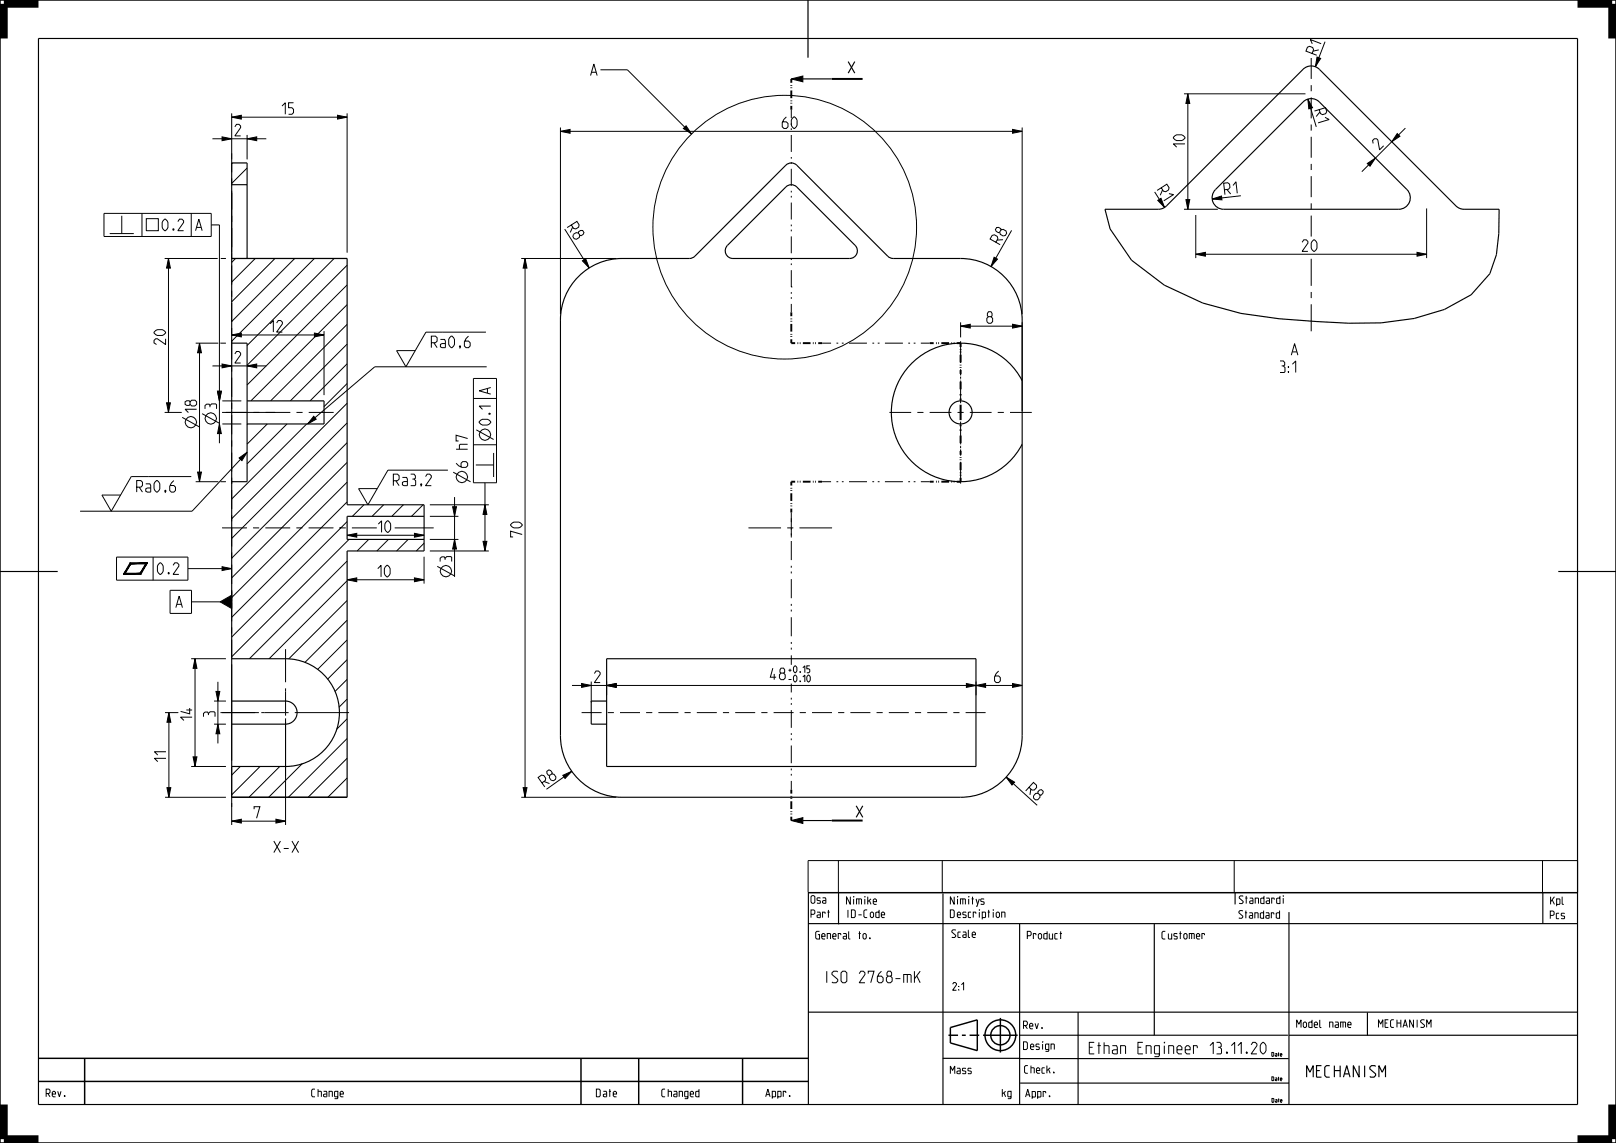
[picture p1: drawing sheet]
<svg xmlns="http://www.w3.org/2000/svg" width="420mm" height="297mm" viewBox="0 0 420 297" stroke-linecap="round" stroke-linejoin="round" font-family="sans-serif">
<g fill="#000">
<path d="M342.3 14.8l.9 .4-1.3 2.1zM60.2 30.4l2.5-.5v1zM57.7 35.6l2.5 .5-2.5 .5zM64.2 36.1l2.5-.5v1zM87.7 29.9l2.5 .5-2.5 .5zM145.7 34.1l2.5-.5v1zM205.7 20.5l3-.7v1.5zM263.2 33.6l2.5 .5-2.5 .5zM308.7 24.4l.5 2.5h-1zM339.9 25.7l1.2 2.3-.9 .3zM363.1 34.7l.7 .7-2.1 1.4zM308.2 51.9h1l-.5 2.5z"/>
<path d="M315 51.7l2.5-.8 .1 1zM355.4 42.5l2.1-1.4-1.4 2.1zM43.8 67.2l.5 2.5h-1zM136.5 67.2l.5 2.5h-1zM151.4 67.8l.8-.6 .9 2.4zM258.4 66.8l.8 .5-1.6 2zM310.8 66.1l2.5-.5v1zM368.3 65.6l2.5 .5-2.5 .5zM51.9 89.2l.5 2.5h-1zM57.7 94.6l2.5 .5-2.5 .5zM60.2 87l2.5-.5v1zM64.2 95.1l2.5-.5v1z"/>
<path d="M81.7 86.5l2.5 .5-2.5 .5zM249.7 84.8l2.5-.5v1zM263.2 84.3l2.5 .5-2.5 .5zM43.3 104.7h1l-.5 2.5zM57 110.2l.5 2.5h-1zM56.5 101.7h1l-.5 2.5zM51.4 122.7h1l-.5 2.5zM90.2 139.1l2.5-.5v1zM107.7 138.6l2.5 .5-2.5 .5zM117.6 131.7h1l-.5 2.5zM126 131.2l.5 2.5h-1zM34 146.5l-1.4 2.4-.5 .4z"/>
<path d="M33.8 146.2l.2 .3-1.9 2.8zM37.8 146.5l.5-.3-1.9 2.7zM38.3 146.2l-1.7 3.1-.2-.4zM57.7 147.3l2.5 .5-2.5 .5zM57.2 156.4l3-1.7v3.4zM90.2 150.7l2.5-.5v1zM107.7 150.2l2.5 .5-2.5 .5zM118.1 140.2l.5 2.5h-1zM125.5 140.7h1l-.5 2.5zM50.7 171.2l.5 2.5h-1zM151.2 177.6l2.5 .5-2.5 .5zM157.7 178.1l2.5-.5v1z"/>
<path d="M251.2 177.6l2.5 .5-2.5 .5zM253.7 178.1l2.5-.5v1zM263.2 177.6l2.5 .5-2.5 .5zM43.9 185.2l.5 2.5h-1zM50.2 196.7h1l-.5 2.5zM56.1 179.7h1l-.5 2.5zM56.6 188.2l.5 2.5h-1zM43.4 204.7h1l-.5 2.5zM60.2 213.4l2.5-.5v1zM71.7 212.9l2.5 .5-2.5 .5zM136 204.7h1l-.5 2.5zM146.3 201.5l2.3-1.1-1.7 1.9z"/>
<path d="M205.7 213.2l3-.7v1.5zM261.5 201.9l2.2 1.3-.7 .8z"/>
</g>
<g fill="none" stroke="#000" stroke-width=".26">
<path d="M342.3 14.8l.9 .4-1.3 2.1zM344.4 10.8l-2.5 6.5M55.2 36.1h14M57.7 35.6l2.5 .5-2.5 .5zM60.2 30.4l2.5-.5v1zM60.2 29.4v12M60.2 30.4h30M64.2 36.1l2.5-.5v1zM64.2 35.1v6.3M87.7 29.9l2.5 .5-2.5 .5zM90.2 29.4v36.3M145.7 34.1l2.5-.5v1z"/>
<path d="M145.7 33.1v48.6M145.7 34.1h120M205.7 20.5l3-.7v1.5zM205.7 28.5v2.2M205.7 32v.5M205.7 33.3v.5M205.7 35.1v4.4M263.2 33.6l2.5 .5-2.5 .5zM265.7 33.1v48.6M307.7 24.4h31.6M308.7 24.4l.5 2.5h-1zM308.7 24.4v30"/>
<path d="M339.9 25.7l1.2 2.3-.9 .3zM339.9 25.7l2.2 7.3M363.1 34.7l.7 .7-2.1 1.4zM365.3 33.3l-11.4 11.3M27 55.4h27.9v6h-27.9zM31.6 56.1v4.6M36.9 55.4v6M38 56.8h3.1v3.1h-3.1zM49.7 55.4v6M54.9 58.4h2.1v56.8M60.2 50.1v15.6M60.4 42.3l-.2 .2"/>
<path d="M64.2 43.7l-4 4M146.8 59.5l6.3 10.1M205.7 40.8v.4M205.7 42.1v.5M205.7 43.9v4.4M205.7 49.6v.4M205.7 50.9v.4M205.7 52.6v4.4M205.7 58.3v.5M205.7 59.7v.4M262.9 59.9l-5.3 9.4M307.7 54.4h8.8"/>
<path d="M308.2 51.9h1l-.5 2.5zM310.8 55.9v11.2M315 51.7l2.5-.8 .1 1zM322.5 50.9l-7.5 .8M355.4 42.5l2.1-1.4-1.4 2.1zM370.8 54.2v12.9M28.5 60.7h6.3M42.8 67.2h13.8M43.8 67.2l.5 2.5h-1zM43.8 67.2v40M57.4 67.2h1.3M61.2 67.2l-1 1"/>
<path d="M66.3 67.2l-6.1 6.1M71.5 67.2l-11.3 11.2M76.6 67.2l-16.4 16.3M81.7 67.2l-21.5 21.5M86.8 67.2l-22.6 22.6M90.2 68.9l-26 26M90.2 74l-26 26M90.2 79.2l-25 25M135.5 67.2h24.7M136.5 67.2l.5 2.5h-1zM136.5 67.2v140M151.4 67.8l.8-.6 .9 2.4z"/>
<path d="M205.7 74.6h.1M205.7 61.4v4.4M205.7 67.1v.5M205.7 68.4v.5M205.7 70.2v4.4M205.7 75.9v.4M205.7 77.2v.5M205.7 79v2.2M258.4 66.8l.8 .5-1.6 2zM310.8 66.1l2.5-.5v1zM310.8 66.1h60M368.3 65.6l2.5 .5-2.5 .5z"/>
<path d="M50.9 89.2h5.8M51.9 89.2l.5 2.5h-1zM51.9 89.2v36M55.2 95.1h14M57.3 89.2h1.4M57.7 94.6l2.5 .5-2.5 .5zM60.2 87l2.5-.5v1zM60.2 87h24M64.2 95.1l2.5-.5v1zM81.7 86.5l2.5 .5-2.5 .5zM84.2 86v16.7M90.2 84.3l-19.9 19.9"/>
<path d="M90.2 89.4l-14.7 14.8M90.2 94.5l-9.6 9.7M90.2 99.7l-6 6M123 98.3h6v27.1h-6zM213.7 89.2h2.3M217.4 89.2h.5M218.8 89.2h.5M220.7 89.2h4.6M226.7 89.2h.5M228.1 89.2h.5M230 89.2h4.7M236.1 89.2h.4"/>
<path d="M237.5 89.2h.4M239.3 89.2h2.4M249.7 84.8l2.5-.5v1zM249.7 83.8v3.9M249.7 97.2v.2M249.7 97.6h.1M249.7 97.7v.1M249.7 97.9v.5M249.7 98.6h.1M249.7 98.7v.1M249.7 98.9v.3M249.7 84.8h16"/>
<path d="M263.2 84.3l2.5 .5-2.5 .5zM265.7 83.8v23M42.8 107.2h4.4M43.3 104.7h1l-.5 2.5zM47.4 108.5l4.5 2.5M52.5 107.5l4.5 2.5M56.5 101.7h1l-.5 2.5zM57 110.2l.5 2.5h-1zM57.8 110.2h4.9M57.8 104.2h4.9M58.7 107.2h12.8M64.3 110.2l-.1 .1"/>
<path d="M69.5 110.2l-5.3 5.2M74.6 110.2l-10.4 10.3M79.7 110.2l-19.5 19.5M90.2 104.8l-30 30M90.2 109.9l-30 30M90.2 115l-30 30M123 115.6h6M123 103.5h6M123.8 111.7l4.5 2.5M128.3 117.7v6.2M249.7 115.2v.2M249.7 115.6h.1"/>
<path d="M249.7 115.7v.1M249.7 115.9v.5M249.7 116.6h.1M249.7 116.7v.1M249.7 116.9v.3M50.9 125.2h5.9M51.4 122.7h1l-.5 2.5zM57.3 125.2h1.4M90.2 139.1l2.5-.5v1zM90.2 120.2l-30 30M90.2 125.3l-30 30M90.2 130.4l-30 30"/>
<path d="M90.2 135.5l-30 30M90.2 139.1h20M94.6 131.2l-3 3M99.7 131.2l-3 3M104.8 131.2l-3 3M107.7 138.6l2.5 .5-2.5 .5zM110 131.2l-3 3M111.7 134.2h7.4M111.7 131.2h15.3M117.6 131.7h1l-.5 2.5zM117.8 122.7l4.5 2.5M118.1 129.2v20.7"/>
<path d="M123.7 120.8h4.6M126 131.2l.5 2.5h-1zM126 125.4v17.8M205.7 133.2v2.4M205.7 137.1v.5M205.7 138.6v.5M213.7 125.2h2.3M217.4 125.2h.5M218.8 125.2h.5M220.7 125.2h4.6M226.7 125.2h.5M228.1 125.2h.5"/>
<path d="M230 125.2h4.7M236.1 125.2h.4M237.5 125.2h.4M239.3 125.2h2.4M30.3 144.8h18.5v6h-18.5zM32.1 149.3l.5-.4h3.8zM32.1 149.3l4.3-.4 .2 .4zM33.8 146.2h4.5l-4.3 .3zM33.8 146.2l.2 .3-1.9 2.8zM34 146.5l-1.4 2.4-.5 .4zM34 146.5l4.3-.3-.5 .3zM37.8 146.5l.5-.3-1.9 2.7z"/>
<path d="M38.3 146.2l-1.7 3.1-.2-.4zM39.8 144.8v6M44.2 153.4h5.6v6h-5.6zM48.8 147.8h11.4M49.8 156.4h7.4M57.2 156.4l3-1.7v3.4zM57.7 147.3l2.5 .5-2.5 .5zM60.2 153.6v2.8M90.2 150.7l2.5-.5v1zM90.2 145.8l-25.4 25.4M90.2 150.9l-20.2 20.3M90.2 156l-15.2 15.2"/>
<path d="M90.2 150.7h20M90.7 140.2l-30.5 30.5M95.8 140.2l-3 3M101 140.2l-3 3M106.1 140.2l-3 3M107.7 150.2l2.5 .5-2.5 .5zM110.2 141.2l-2 2M110.2 144.7v7M111.7 143.2h15.3M111.7 140.2h7.4M113.6 147.2l4.5 2.5M118.1 140.2l.5 2.5h-1z"/>
<path d="M125.5 140.7h1l-.5 2.5zM205.7 140.6v4.9M205.7 147v.5M205.7 148.5v.5M205.7 150.5v4.9M205.7 156.9v.5M205.7 158.4v.5M49.7 171.2h9M50.7 171.2l.5 2.5h-1zM50.7 171.2v28M56.1 179.7h1l-.5 2.5zM56.6 177.2v16"/>
<path d="M60.2 172.7v25M90.2 161.2l-11 10.9M90.2 166.3l-7.7 7.7M90.2 171.4l-5.1 5.1M90.2 176.5l-3.1 3.2M148.7 178.1h117M151.2 177.6l2.5 .5-2.5 .5zM153.7 177.1v5.4M157.7 178.1l2.5-.5v1zM157.7 177.1v3.6M205.7 160.4v4.9M205.7 166.8v.5"/>
<path d="M205.7 168.3v.5M205.7 170.3v2.5M205.7 177.6v2.3M251.2 177.6l2.5 .5-2.5 .5zM253.7 178.1l2.5-.5v1zM253.7 177.1v3.6M263.2 177.6l2.5 .5-2.5 .5zM42.9 185.2h3.4M43.9 185.2l.5 2.5h-1zM43.9 185.2v22M49.7 199.2h9M50.2 196.7h1l-.5 2.5z"/>
<path d="M55.6 188.2h3.1M55.6 182.2h3.1M56.6 188.2l.5 2.5h-1zM57.3 185.2h10M62.5 199.2l-2.3 2.2M67.6 199.2l-7.4 7.3M72.7 199.2l-8 8M74.2 186.7v27.7M78.6 198.4l-8.8 8.8M90.2 181.7l-2.1 2.1M90.2 186.8l-2.8 2.7M90.2 191.9l-15.2 15.3"/>
<path d="M90.2 197l-10.1 10.2M205.7 181.3v.5M205.7 182.7v.4M205.7 184.5v4.6M205.7 190.5v.5M205.7 191.9v.4M205.7 193.7v4.6M205.7 199.7v.5M42.9 207.2h15.8M43.4 204.7h1l-.5 2.5zM60.2 213.4l2.5-.5v1zM60.2 208.7v5.7"/>
<path d="M60.2 213.4h14M71.7 212.9l2.5 .5-2.5 .5zM90.2 202.2l-5 5M135.5 207.2h24.7M136 204.7h1l-.5 2.5zM146.3 201.5l2.3-1.1-1.7 1.9zM148.6 200.4l-6.6 4.7M205.7 213.2l3-.7v1.5zM205.7 201.1v.4M205.7 202.9v2.3M261.5 201.9l2.2 1.3-.7 .8zM261.5 201.9l8.1 7.4"/>
<path d="M210 223.6h200v8.3h-200zM217.9 223.6v8.3M244.9 223.6v8.3M320.8 223.6v8.3M400.9 223.6v8.3"/>
<circle cx="204" cy="59" r="34.3"/>
<circle cx="49.6" cy="109.7" r="1.47"/>
<circle cx="54.8" cy="108.8" r="1.47"/>
<circle cx="126" cy="113" r="1.47"/>
<circle cx="120" cy="124" r="1.47"/>
<circle cx="115.9" cy="148.4" r="1.47"/>
</g>
<g fill="none" stroke="#000" stroke-width=".3">
<path d="M10 10h400v277h-400zM210 0v15M220.4 16l1.8 3M222.2 16l-1.8 3M208.7 20.5h7.5M338.7 26.5a3 3 0 0 1 4.2 0l22.8 22.8a3 3 0 0 1 .6 3.2 3 3 0 0 1-2.8 1.9h-45.5a3 3 0 0 1-2.7-1.9 3 3 0 0 1 .6-3.2zM60.2 48.6v-6.3h4v6.3M60.2 48h4M303.2 53.5l35.5-35.5a3 3 0 0 1 4.2 0l35.9 35.8 .8 .4 .9 .2h9.1l-.1 6.3-.6 5.5-1.7 4.9-4.9 5.5-6.9 3.8-7.8 2.4-8.7 1.1a211.3 211.3 0 0 1-36.4-2.5l-9.9-2.7-10-4.6-8.5-6.5-5.6-8.1-1.3-5.1h13.9M60.2 67.2h30v64h20v12h-20v64h-30v-8h14a14 14 0 0 0 14-14 14 14 0 0 0-14-14h-14zM60.2 89.2h4v36h-4M64.2 104.2h20v6h-20"/>
<path d="M110.2 134.2h-20v6h20M0 148.5h15M405 148.5h15M208.7 213.2h7.5M222.5 209.4l1.7 3M224.2 209.4l-1.7 3M210 232h200M210.1 232.1v54.9M217.9 232v8.2M245.1 232.1v54.8M321 232v3M335 237v50"/>
<path d="M401 232v8M210 240h200M265 240v47M300 240v29M210 263h200M245 275h20M264.8 269h69.9M265 275.1h69.9M280.2 263v24M335 269h75M355.4 263.1v6M265.1 281.4h69.9"/>
</g>
<g fill="none" stroke="#000" stroke-width=".51">
<path d="M205.7 20.5v1M205.7 22.1v.2M205.7 22.7v.2M205.7 23.5v2M205.7 26.1v.2M205.7 26.7v.2M205.7 27.5v1M216.2 20.5h8M205.7 81.2v1M205.7 82.8v.2M205.7 83.4v.2M205.7 84.2v2"/>
<path d="M205.7 86.8v.2M205.7 87.4v.2M205.7 88.2v1h1M207.3 89.2h.2M207.9 89.2h.2M208.7 89.2h2M211.3 89.2h.2M211.9 89.2h.2M212.7 89.2h1M241.7 89.2h1M243.3 89.2h.2M243.9 89.2h.2"/>
<path d="M244.7 89.2h2M247.3 89.2h.2M247.9 89.2h.2M248.7 89.2h1v1M249.7 90.8v.2M249.7 91.4v.2M249.7 92.2v2M249.7 94.8v.2M249.7 95.4v.2M249.7 96.2v1M249.7 99.2v2M249.7 102.4v.4"/>
<path d="M249.7 103.6v.4M249.7 105.2v4M249.7 110.4v.4M249.7 111.6v.4M249.7 113.2v2M249.7 117.2v1M249.7 118.8v.2M249.7 119.4v.2M205.7 126.8v.2M205.7 127.4v.2M205.7 128.2v2M205.7 130.8v.2"/>
<path d="M205.7 131.4v.2M205.7 132.2v1M206.7 125.2h-1v1M207.3 125.2h.2M207.9 125.2h.2M208.7 125.2h2M211.3 125.2h.2M211.9 125.2h.2M212.7 125.2h1M241.7 125.2h1M243.3 125.2h.2M243.9 125.2h.2"/>
<path d="M244.7 125.2h2M247.3 125.2h.2M247.9 125.2h.2M249.7 124.2v1h-1M249.7 120.2v2M249.7 122.8v.2M249.7 123.4v.2M205.7 205.2v1M205.7 206.8v.2M205.7 207.4v.2M205.7 208.2v2M205.7 210.8v.2"/>
<path d="M205.7 211.4v.2M205.7 212.2v1M216.2 213.2h8"/>
</g>
<path d="M32.1 149.1h4.5M33.8 146.4h4.5" fill="none" stroke="#000" stroke-width=".31"/>
<g fill="none" stroke="#000" stroke-width=".38">
<path d="M0 0h420v297h-420zM10 275h200M22 275v12M151 275v12M166 275v12M193 275v12M246.5 269h2.5M247 267l7-2v8l-7-2zM250 269h1M252 269h2.5M255.5 269h9M260 264.5v9"/>
<path d="M10 281h200"/>
<circle cx="260" cy="269" r="4"/>
<circle cx="260" cy="269" r="2.5"/>
</g>
<path d="M10 1h-9v9M410 1h9v9M1 287v9h9M419 287v9h-9" fill="none" stroke="#000" stroke-width="2" stroke-linecap="butt"/>
<!-- layer: AXIS -->
<g fill="none" stroke="#000" stroke-width=".3">
<path d="M236.5 94.9a18 18 0 0 1 29.2 4v16.5a18 18 0 0 1-26.4 6.5 18 18 0 0 1-2.8-27zM60.2 171.2v28M157.7 171.2h96v28h-96zM60.2 182.2h14a3 3 0 0 1 3 3 3 3 0 0 1-3 3h-14M157.7 182.2h-4v6h4"/>
<circle cx="249.7" cy="107.2" r="3"/>
</g>
<g fill="none" stroke="#000" stroke-width=".26">
<path d="M340.8 15.1v5.4M60.2 39.8v5M340.8 22.1v1.6M340.8 25.3v5.5M340.8 32.4v1.5M340.8 35.5v5.5M60.2 46.4v1.6M60.2 49.6v4.9M60.2 56.1v1.6M60.2 59.3v4.9M340.8 42.6v1.6M340.8 45.8v5.4"/>
<path d="M340.8 52.8v1.6M340.8 56v5.5M60.2 65.8v1.6M60.2 69v4.9M60.2 75.5v1.6M60.2 78.7v5M340.8 67.2v7.1M340.8 75.9v1.6M340.8 79.1v7M60.2 85.3v1.5M60.2 88.4v5M60.2 95v1.6"/>
<path d="M60.2 98.2v4.9M249.7 88.7v5.6M249.7 95.9v1.6M249.7 99.1v5.7M57.7 107.2h6.5M60.2 104.7v1.6M60.2 107.9v4.9M60.2 114.4v1.6M60.2 117.6v5M65.8 107.2h1.6M69 107.2h6.5M77.1 107.2h1.5"/>
<path d="M80.2 107.2h6.5M231.2 107.2h5.6M238.4 107.2h1.6M241.6 107.2h5.7M248.9 107.2h1.6M249.7 106.4v1.6M249.7 109.6v5.6M249.7 116.8v1.6M252.1 107.2h5.6M259.3 107.2h1.6M262.5 107.2h5.7M57.7 137.2h6.5"/>
<path d="M60.2 124.1v1.6M60.2 127.3v5M60.2 133.9v1.6M60.2 137.1v4.9M65.8 137.2h1.6M69 137.2h6.4M77 137.2h1.6M80.2 137.2h6.5M88.3 137.2h.1M88.3 137.2h1.6M91.5 137.2h6.4M102.6 137.2h10.1"/>
<path d="M194.5 137.2h8.5M204.6 137.2h1.6M205.7 134.7v5M207.8 137.2h8.5M249.7 120v5.7M60.2 143.6v1.6M60.2 146.8v4.9M60.2 153.3v1.6M60.2 156.5v4.9M60.2 163v1.6M60.2 166.2v5M74.2 168.7v8.6"/>
<path d="M74.2 178.9v7.1M57.7 185.2h8.6M60.2 199.2v10.5M67.9 185.2h7.1M74.2 187.6v14.1M76.6 185.2h14.1M151.2 185.2h5.2M157.9 185.2h1.6M161.1 185.2h5.2M167.9 185.2h1.6M171.1 185.2h5.2M177.9 185.2h1.6"/>
<path d="M181.1 185.2h5.2M187.9 185.2h1.6M191.1 185.2h5.2M197.9 185.2h1.6M201.1 185.2h5.2M207.9 185.2h1.5M211 185.2h5.2M217.8 185.2h1.6M221 185.2h5.2M227.8 185.2h1.6M231 185.2h5.2M237.8 185.2h1.6"/>
<path d="M241 185.2h5.2M247.8 185.2h1.6M251 185.2h5.2"/>
</g>
<!-- layer: EDGE_FEAT -->
<path d="M60.2 48.6v18.6h30M64.2 48.6v18.6M204.2 48.6a2 2 0 0 1 2.9 0l15.1 15.2a2 2 0 0 1 .5 2.1 2 2 0 0 1-1.9 1.3h-30.3a2 2 0 0 1-1.9-1.3 2 2 0 0 1 .5-2.1zM265.7 98.9v-15.7a16 16 0 0 0-16-16h-17.6l-1.1-.4-23.9-23.9a2 2 0 0 0-2.9 0l-23.9 23.9-1.1 .4h-17.5a16 16 0 0 0-16 16v108a16 16 0 0 0 16 16h88a16 16 0 0 0 16-16v-75.8M60.2 207.2h30" fill="none" stroke="#000" stroke-width=".3"/>
<!-- layer: NOTE -->
<path d="M177.6 33.4l.7-.7 1.4 2.1z" fill="#000"/>
<path d="M156.1 18.1h7l16.6 16.7M177.6 33.4l.7-.7 1.4 2.1z" fill="none" stroke="#000" stroke-width=".26"/>
<!-- layer: SYMBOL -->
<path d="M126.3 86.3h-15.6l-5.2 9-2.4-4.2h4.8M126.5 95.3h-29.1l-17.4 14.9M62.1 119l2.1-1.5-1.3 2.2zM64.2 117.5l-14.3 15.3h-29.1M81.5 108.2l.7 .7-2.2 1.3zM49.7 123.8h-15.6l-5.2 9-2.4-4.2h4.8M116.4 122.2h-15.6l-5.2 9-2.4-4.2h4.8" fill="none" stroke="#000" stroke-width=".26"/>
<path d="M62.1 119l2.1-1.5-1.3 2.2zM81.5 108.2l.7 .7-2.2 1.3z" fill="#000"/>
<g font-size="3.9">
<text x="342.2" y="14.4" transform="rotate(-69 342.2 14.4)">R1</text>
<text x="153.5" y="19.6">A</text>
<text x="73.3" y="29.7">15</text>
<text x="341.6" y="28.9" transform="rotate(73 341.6 28.9)">R1</text>
<text x="61" y="35.3">2</text>
<text x="203.3" y="33.4">60</text>
<text x="308" y="38.2" transform="rotate(-90 308 38.2)">10</text>
<text x="358.6" y="38.9" transform="rotate(-45 358.6 38.9)">2</text>
<text x="300.7" y="49.5" transform="rotate(57 300.7 49.5)">R1</text>
<text x="318.4" y="50.6" transform="rotate(-7 318.4 50.6)">R1</text>
<text x="40.4" y="59.9">0.2</text>
<text x="50.8" y="59.9">A</text>
<text x="147.4" y="59.1" transform="rotate(58 147.4 59.1)">R8</text>
<text x="259.9" y="63.6" transform="rotate(-60 259.9 63.6)">R8</text>
<text x="338.4" y="65.3">20</text>
<text x="43" y="89.5" transform="rotate(-90 43 89.5)">20</text>
<text x="70.2" y="86.3">12</text>
<text x="256.5" y="84">8</text>
<text x="61" y="94.3">2</text>
<text x="111.5" y="90.3">Ra0,6</text>
<text x="335.8" y="92.3">A</text>
<text x="330.6" y="96.8">3:1</text>
<text x="51.1" y="107.2" transform="rotate(-90 51.1 107.2)">18</text>
<text x="56.3" y="106.2" transform="rotate(-90 56.3 106.2)">3</text>
<text x="127.5" y="102.4" transform="rotate(-90 127.5 102.4)">A</text>
<text x="127.5" y="110.4" transform="rotate(-90 127.5 110.4)">0.1</text>
<text x="121.5" y="121.4" transform="rotate(-90 121.5 121.4)">6 h7</text>
<text x="35" y="127.9">Ra0,6</text>
<text x="101.7" y="126.2">Ra3,2</text>
<text x="98.3" y="138.3">10</text>
<text x="135.7" y="139.5" transform="rotate(-90 135.7 139.5)">70</text>
<text x="40.9" y="149.3">0.2</text>
<text x="98.2" y="149.9">10</text>
<text x="117.4" y="145.9" transform="rotate(-90 117.4 145.9)">3</text>
<text x="45.7" y="157.9">A</text>
<text x="154.5" y="177.4">2</text>
<text x="200.2" y="176.6">48</text>
<text x="258.5" y="177.4">6</text>
<text x="49.9" y="187.2" transform="rotate(-90 49.9 187.2)">14</text>
<text x="55.9" y="186.2" transform="rotate(-90 55.9 186.2)">3</text>
<text x="43.1" y="197.9" transform="rotate(-90 43.1 197.9)">11</text>
<text x="141.6" y="204.5" transform="rotate(-35 141.6 204.5)">R8</text>
<text x="266.6" y="205.5" transform="rotate(42 266.6 205.5)">R8</text>
<text x="66" y="212.6">7</text>
<text x="71.4" y="221.5">X-X</text>
<text x="213.7" y="255.4">ISO 2768-mK</text>
<text x="282.5" y="273.8">Ethan Engineer 13.11.20</text>
<text x="339" y="279.9">MECHANISM</text>
</g>
<g font-size="2.6">
<text x="210.8" y="234.7">Osa</text>
<text x="210.8" y="238.4">Part</text>
<text x="220" y="238.4">ID-Code</text>
<text x="220" y="235">Nimike</text>
<text x="247" y="235">Nimitys</text>
<text x="247" y="238.4">Description</text>
<text x="322" y="238.6">Standard</text>
<text x="322.1" y="234.8">Standardi</text>
<text x="402.9" y="238.7">Pcs</text>
<text x="403" y="235">Kpl</text>
<text x="212" y="244">General to.</text>
<text x="247.4" y="243.6">Scale</text>
<text x="267" y="244">Product</text>
<text x="302" y="244">Customer</text>
<text x="247.6" y="257.3">2:1</text>
<text x="266" y="267.3">Rev.</text>
<text x="337" y="267">Model name</text>
<text x="358.3" y="267">MECHANISM</text>
<text x="266" y="272.7">Design</text>
<text x="247" y="279">Mass</text>
<text x="266.3" y="278.9">Check.</text>
<text x="12" y="285">Rev.</text>
<text x="81" y="285">Change</text>
<text x="155" y="285">Date</text>
<text x="172" y="285">Changed</text>
<text x="199" y="285">Appr.</text>
<text x="260.5" y="285">kg</text>
<text x="266.5" y="285.1">Appr.</text>
</g>
<g font-size="2.3">
<text x="204.9" y="174.8">+0.15</text>
<text x="204.9" y="177.2">-0.10</text>
</g>
<g font-size="1.3">
<text x="330.6" y="274.5">Date</text>
<text x="330.6" y="280.8">Date</text>
<text x="330.6" y="286.4">Date</text>
</g>
</svg>
